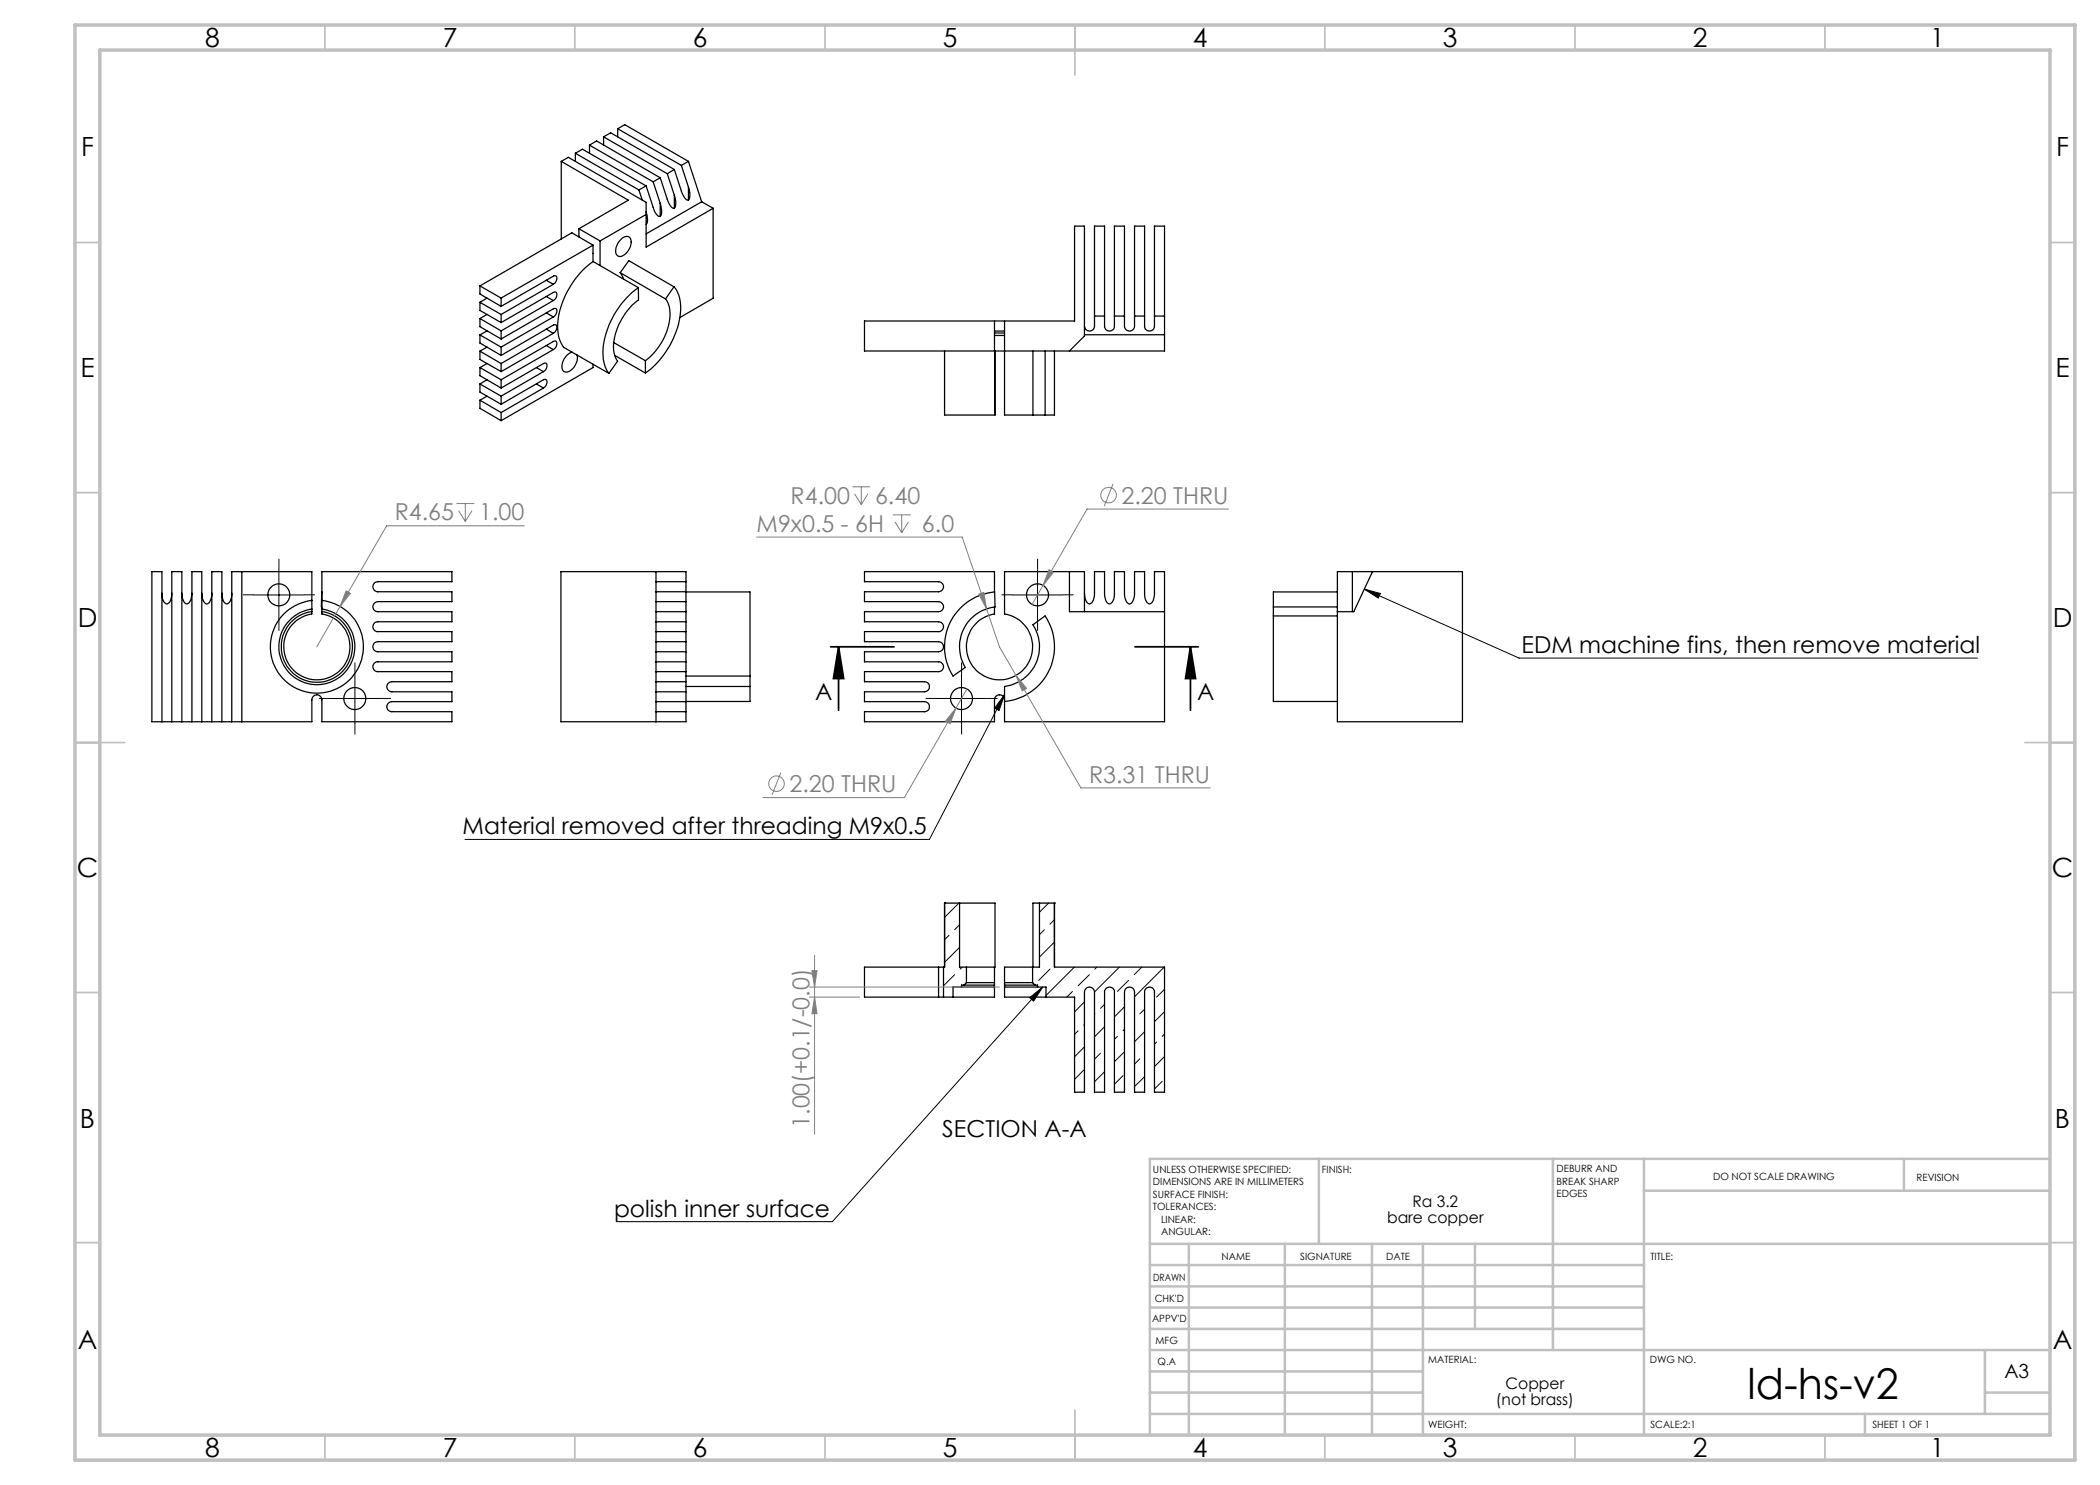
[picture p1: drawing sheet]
<svg xmlns="http://www.w3.org/2000/svg" width="420mm" height="297mm" viewBox="0 0 420 297" stroke-linecap="round" stroke-linejoin="round" font-family="sans-serif">
<g fill="none" stroke="#000" stroke-width=".25">
<path d="M112.3 32.3l1.4-.8 15.5 9v8.9l13.4-7.7M112.3 32.3l13.4 7.7-9.9 5.8M112.3 32.3v15.5M115.1 30.7l1.4-.9 12.7 7.4M115.1 30.7v1.6M115.1 30.7l12.7 7.3M117.9 29v1.7M117.9 29l12.7 7.4M117.9 29l1.4-.8 12.7 7.4M120.7 27.4l1.4-.8 12.8 7.3M120.7 27.4v1.6M120.7 27.4l12.8 7.3"/>
<path d="M123.5 25.7l1.5-.8 12.7 7.4M123.5 25.7v1.7M123.5 25.7l12.8 7.4M127.8 38l.6 2M129.2 37.2l1.4 4.3a2.13 2.13 0 0 0 1.4 1.8 1.76 1.76 0 0 0 .2-2l-.2-.6M129.2 37.2l-1.4 .8M130.6 36.4l1.4 4.3M132 35.6l1.5 4.3a2.13 2.13 0 0 0 1.3 1.8 2.23 2.23 0 0 0 .2-2.3l-.1-.4M132 35.6l-1.4 .8M133.5 34.7l1.4 4.3M134.9 33.9l1.4 4.3a3 3 0 0 0 1.2 1.8 1.03 1.03 0 0 0 .5-1.3l-.3-1.3M134.9 33.9l-1.4 .8"/>
<path d="M134.9 39v2.6M136.3 33.1l1.4 4.3M137.7 32.3l-1.4 .8M137.7 32.3l2.6 8.1M137.7 37.4v2.6M96 57.2l4.2 2.4M96 57.2v1.6l4.2 2.5M97.4 59.6l-1.4 .9M100.2 59.6v1.7M109.3 56.1l1.4 .8M109.3 59.3l1.4 .8M110.7 56.9a1.17 1.17 0 0 0 .5-1.7l-.4-.1-10.6 6.2"/>
<path d="M110.7 56.9l-10.5 6M115.8 45.8l4.2 2.4M115.8 45.8v1.6M118.6 52.3a17.1 17.1 0 0 0-7.1 13.7l.3 1.7 .9 1.8 9.1 5.2M118.6 52.3l9.1 5.2M118.6 49v3.3M118.6 49l-18.4 10.6M118.6 49l-4.2-2.4-18.4 10.6M120 48.2v4.9M124 48.1a1.29 1.29 0 0 1 2.1-.4 2.98 2.98 0 0 1-2.1 3.6 1.13 1.13 0 0 1-.8-1.7zM124 54.5l.7 1.3M124 54.5l1.8-2.4 9 5.3"/>
<path d="M124 54.5l9.1 5.3M127.7 57.5a17.1 17.1 0 0 0-7.1 13.7l.4 2.2 .8 1.3M127.7 57.5v2.5a12.6 12.6 0 0 0-5 10.2l.4 1.3 .4 .7-1.7 2.5M129.2 42.3l.1 .3a2.24 2.24 0 0 1-.1 2.3M129.2 42.9l-9.2 5.3M132 40.7v2.5M133.1 59.8a6.7 6.7 0 0 1 .4 6.1 13.1 13.1 0 0 1-4.4 6.2M134.8 57.4a7.7 7.7 0 0 1 1.1 6.7 17.8 17.8 0 0 1-6.8 10.5M134.8 57.4l-1.7 2.4M140.3 40.4l-11.1 6.4M140.3 40.4l2.3 1.3M142.6 41.7v18l-6.6 3.8"/>
<path d="M96 60.5v1.6l4.2 2.4M96 63.7v1.6l4.2 2.5M96 67v1.6l4.2 2.5M96 70.2v1.7l4.2 2.4M96 73.5v1.6l4.2 2.5M96 76.8v1.6l4.2 2.5M96 60.5l4.2 2.4M96 63.7l4.2 2.5M96 67l4.2 2.4M96 70.2l4.2 2.5M96 73.5l4.2 2.4M96 76.8l4.2 2.4"/>
<path d="M97.4 62.9l-1.4 .8M97.4 66.2l-1.4 .8M97.4 69.4l-1.4 .8M97.4 72.7l-1.4 .8M97.4 75.9l-1.4 .9M97.4 79.2l-1.4 .8M100.2 62.9v1.6M100.2 66.2v1.6M100.2 69.4v1.7M100.2 72.7v1.6M100.2 75.9v1.7M100.2 79.2v1.7"/>
<path d="M107.3 73.5l1.4 .8M107.3 76.8l1.4 .8M108.7 77.6a1.17 1.17 0 0 0 .5-1.7h-.5l-8.5 5M108.7 74.3a1.17 1.17 0 0 0 .5-1.7l-.5 .1-8.5 4.9M108.7 77.6l-8.5 4.9M108.7 74.3l-8.5 4.9M109.3 62.6l1.4 .8M109.3 65.8l1.4 .9M109.3 69.1l1.4 .8M110.7 69.9a1.17 1.17 0 0 0 .5-1.7l-.5 .1-10.5 6M110.7 66.7a1.2 1.2 0 0 0 .5-1.8l-.5 .1-10.5 6.1M110.7 63.4a1.17 1.17 0 0 0 .5-1.7l-.5 .1-10.5 6"/>
<path d="M110.7 60.1a1.16 1.16 0 0 0 .5-1.7l-.5 .1-10.5 6M110.7 69.9l-10.5 6M110.7 66.7l-10.5 6M110.7 63.4l-10.5 6M110.7 60.1l-10.5 6.1M114.4 70.4a2.97 2.97 0 0 0-1.9 3.6 1.34 1.34 0 0 0 2.2-.4 2.8 2.8 0 0 0 .7-2.6M118.6 72.8v.7l-18.4 10.6M122.7 68.5l6.4 3.6M122.9 71.1l6.2 3.5M129.1 72.1v2.5M188.9 70.2v12.8h10M198.9 64.2v18.8"/>
<path d="M198.9 64.2h2M198.9 66.2h2M198.9 67.1h2M198.9 66.6h2M198.9 64.2h-26v6h26.1M199 70.2l-.1 12.8M200.9 64.2v18.8h5.7M200.9 64.2h14v-19h2v22l-3 3M206.6 70.2v12.8M209 70.2v12.8M210.9 70.2v12.8h-1.9M216.9 65.2a1.01 1.01 0 0 0 1 1 1.01 1.01 0 0 0 1-1v-20h2v20a.99 .99 0 0 0 1 1 .99 .99 0 0 0 1-1v-20h2v20a1.01 1.01 0 0 0 1 1 1.01 1.01 0 0 0 1-1v-20h2v20a.99 .99 0 0 0 1 1 .99 .99 0 0 0 1-1v-20h2v25h-33.9"/>
<path d="M216.9 67h16M218.9 63.2h2M222.9 63.2h2M226.9 63.2h2M230.9 63.2h2M96 80v1.7l4.2 2.4M96 80l4.2 2.5M100.2 82.5v1.6M206.6 83h2.4M30.4 114.3h2v30.1h-2zM32.4 118.6a1.89 1.89 0 0 0 1 2.2 2.1 2.1 0 0 0 1-2.2M36.4 118.6a2.27 2.27 0 0 0 .9 2.2 1.64 1.64 0 0 0 1-1.8l.1-.4"/>
<path d="M40.4 118.6a1.96 1.96 0 0 0 1.1 2.2 2.27 2.27 0 0 0 .9-2.2M44.4 118.6a1.89 1.89 0 0 0 1 2.2 2.1 2.1 0 0 0 1-2.2M46.4 114.3h16v8.5a6.6 6.6 0 0 0-4.6 10.1 6.6 6.6 0 0 0 11.1 0 6.6 6.6 0 0 0-4.5-10.1v-8.5h26v2h-14.8a1.01 1.01 0 0 0-1 1 1.01 1.01 0 0 0 1 1.1h14.8v1.9h-14.8a1.01 1.01 0 0 0-1 1 1.01 1.01 0 0 0 1 1h14.8v2.1h-14.8a.99 .99 0 0 0-1 .9 .99 .99 0 0 0 1 1h14.8v2h-14.8a1.01 1.01 0 0 0-1 1 1.01 1.01 0 0 0 1 1h14.8v2.1h-14.8a.99 .99 0 0 0-1 .9 .99 .99 0 0 0 1 1h14.8v2h-12a1.01 1.01 0 0 0-1 1.1 1.01 1.01 0 0 0 1 1h12v1.9h-12a1.01 1.01 0 0 0-1 1 1.01 1.01 0 0 0 1 1h12v2.1h-26v-4.4a1.01 1.01 0 0 0-1-1 1.01 1.01 0 0 0-1 1v4.4h-16zM48.4 114.3v30.1M64.4 118.4l-.1 3h.1M131.2 116.3v2.1M131.2 118.4h6M131.2 116.3h6M131.2 114.3v2M131.2 118.4v1.9M137.2 116.3v2.1M137.2 118.4h12.8v16.8"/>
<path d="M137.2 116.3v-2h-25v30.1h25v-2.1M137.2 118.4v1.9M198.9 118.4v-4.1h-26v2h14.8a1.01 1.01 0 0 1 1 1 1.01 1.01 0 0 1-1 1.1h-14.8v1.9h14.8a1.01 1.01 0 0 1 1 1 1.01 1.01 0 0 1-1 1h-14.8v2.1h14.8a.99 .99 0 0 1 1 .9 .99 .99 0 0 1-1 1h-14.8v2h14.8a1.01 1.01 0 0 1 1 1 1.01 1.01 0 0 1-1 1h-14.8v2.1h14.8a.99 .99 0 0 1 1 .9 .99 .99 0 0 1-1 1h-14.8v2h12a1.01 1.01 0 0 1 1 1.1 1.01 1.01 0 0 1-1 1h-12v1.9h12a1.01 1.01 0 0 1 1 1 1.01 1.01 0 0 1-1 1h-12v2.1h26v-4.4a1.01 1.01 0 0 1 1-1 1.01 1.01 0 0 1 1 1M213.9 114.3v8h19M216.9 118.6a1.96 1.96 0 0 0 1.1 2.2 2.1 2.1 0 0 0 .9-2.2v-4.3h2v4.3a1.89 1.89 0 0 0 1.1 2.2 2.1 2.1 0 0 0 .9-2.2v-4.3h2v4.3a2.27 2.27 0 0 0 .9 2.2 1.7 1.7 0 0 0 1.1-1.8v-4.7h2v4.3a1.89 1.89 0 0 0 1.1 2.2 2.1 2.1 0 0 0 .9-2.2v-4.3h2v30.1h-32v-7.1a8 8 0 0 0 5.7-12.3l2.4-1.8a11 11 0 0 1-8.1 17.1M267.5 114.3h25v30.1h-25zM267.5 118.4h-12.8v3M270.5 114.3v8M274.5 114.3l-3.7 8h-3.3M62.4 120.1a9.3 9.3 0 0 0-6.9 14.2 9.3 9.3 0 0 0 15.8 0 9.3 9.3 0 0 0-6.9-14.2M62.4 121.8a7.6 7.6 0 0 0-5.4 11.6 7.6 7.6 0 0 0 12.8 0 7.6 7.6 0 0 0-5.4-11.6M62.4 122.3a7.1 7.1 0 0 0-5 10.9 7.1 7.1 0 0 0 12 0 7.1 7.1 0 0 0-5-10.9"/>
<path d="M131.2 136.3v2.1M131.2 120.3v2M131.2 132.4v1.9M131.2 124.4v1.9M131.2 128.3v2M131.2 138.4h6M131.2 136.3h6M131.2 134.3h6M131.2 132.4h6M131.2 130.3h6M131.2 128.3h6M131.2 126.3h6"/>
<path d="M131.2 124.4h6M131.2 122.3h6M131.2 120.3h6M131.2 122.3v2.1M131.2 126.3v2M131.2 130.3v2.1M131.2 134.3v2M131.2 138.4v1.9M137.2 136.3v2.1M137.2 120.3v2M137.2 132.4v1.9M137.2 124.4v1.9"/>
<path d="M137.2 128.3v2M137.2 122.3v2.1M137.2 126.3v2M137.2 130.3v2.1M137.2 134.3v2M137.2 138.4v1.9M137.2 135.2h12.8M137.2 137.3h12.8M150 135.2v2.1M150 137.3v3h-12.8M192.1 121.6a10.9 10.9 0 0 1 6.8-3.2l.1 3a8 8 0 0 0-6 12.1l-2.4 1.7a11.1 11.1 0 0 1 1.5-13.6zM198.9 121.4v1.4a6.6 6.6 0 0 0-4.6 10.1 6.6 6.6 0 0 0 11.2 0 6.6 6.6 0 0 0-4.6-10.1v-8.5h16v8"/>
<path d="M254.7 123.2v17.1h12.8M254.7 121.4v1.8M254.7 123.2h12.8M254.7 121.4h12.8M32.4 144.4h2M34.4 144.4h2M34.4 144.4v-30.1h2v30.1M36.4 144.4h2M38.4 144.4h2M38.4 144.4v-30.1h2v30.1M40.4 144.4h2M42.4 144.4h2"/>
<path d="M42.4 144.4v-30.1h2v30.1M44.4 144.4h2M131.2 140.3v2M131.2 142.3h6M131.2 140.3h6M131.2 142.3v2.1M137.2 140.3v2M187.7 193.4h1M187.7 199.4h1M187.7 193.4h-14.8v6h14.8M187.7 193.4v6M188.7 199.4h1.9"/>
<path d="M188.7 193.4v6M188.9 180.6h.1M188.9 180.6v12.8h-.2M188.9 180.6h3M191.9 180.6h7.1v12.8h-.1M191.9 180.6v12.8h1.4M192.3 197.4h6.6M192.3 197.4h-1.7v2M192.8 197h6.1M192.8 197h-.5v.4M193.3 196.5h5.6M193.3 193.4h5.6"/>
<path d="M193.3 193.4v3.1M193.3 196.5l-.5 .5M198.9 193.4v6h-8.3M200.9 197.4h6.6M200.9 196.5h5.6M200.9 197h6.1M206.5 193.4h-5.6v6h8.3M206.5 196.5l.5 .5M206.5 193.4v3.1M207 197h.5v.4M207.5 197.4h1.7v2M207.9 180.6h-1.3v12.8"/>
<path d="M207.9 180.6v12.8h-1.4M207.9 180.6h3M210.9 180.6v12.8h22v25h-2v-20a.99 .99 0 0 0-1-1 .99 .99 0 0 0-1 1v20h-2v-20a1.01 1.01 0 0 0-1-1 1.01 1.01 0 0 0-1 1v20h-2v-20a.99 .99 0 0 0-1-1 .99 .99 0 0 0-1 1v20h-2v-20a1.01 1.01 0 0 0-1-1 1.01 1.01 0 0 0-1 1v20h-2v-19h-5.7M210.9 180.6h.1"/>
<circle cx="55.8" cy="119" r="2.2"/>
<circle cx="207.5" cy="119" r="2.2"/>
<circle cx="71" cy="139.7" r="2.2"/>
<circle cx="192.3" cy="139.7" r="2.2"/>
</g>
<g fill="none" stroke="#000" stroke-width=".2">
<path d="M50.8 119h10M55.8 114v10M202.5 119h10M207.5 114v10M272.9 117.8l30.9 13.8h91.7M272.9 117.8l3.2 .9-.4 .9zM66 139.7h10M71 134.7v10M187.3 139.7h10M192.3 134.7v10M200.9 138.9l-15 29h-92.9M200.9 138.9l-1.1 3.2-.9-.5z"/>
<path d="M189.8 187.1l-.9 .9M190.9 194.9l-2.2 2.3M191.8 180.6l-2.9 2.9M191.9 189.5l-3 3M191.9 185l-1 .9M192.4 193.4l-.3 .4M206 199.5l2.5-2.1-1.8 2.8zM208.5 197.4l-42 46.9h-43.2M208.9 185.9l-1 1M209.7 180.6l-1.8 1.9M210 193.8l-2.2 2.3M210.9 188.4l-3 3"/>
<path d="M210.9 183.9l-.9 .9M214.5 198.3l-1.1 1.1M214.9 193.4l-5.7 5.7M217.9 194.9l-2.3 2.3M219.4 193.4l-.4 .4M223.9 193.4l-5 5M225.7 196.1l-2.2 2.2M228.4 193.4l-1.6 1.5M232.8 193.4l-5.9 6M232.9 197.9l-1.6 1.5M215.6 206.2l-.7 .7M216.7 214l-1.8 1.9"/>
<path d="M216.9 200.4l-2 2M216.9 209.4l-2 1.9M216.9 218.3l-.1 .1M216.9 204.9l-.2 .1M219 202.8l-.1 .1M220.1 210.6l-1.2 1.2M220.9 205.3l-2 2.1M220.9 214.3l-2 2.1M220.9 200.9l-.8 .8M223.5 207.3l-.6 .6M224.6 215.1l-1.7 1.7M224.9 201.4l-2 2"/>
<path d="M224.9 210.4l-2 1.9M224.9 205.8l-.3 .4M228 211.8l-1.1 1M228.9 206.3l-2 2M228.9 215.3l-2 2M228.9 201.9l-.9 .9M231.3 208.4l-.4 .4M232.4 216.2l-1.5 1.6M232.9 202.3l-2 2M232.9 211.3l-2 2M232.9 206.8l-.5 .5"/>
</g>
<g fill="none" stroke="#808080" stroke-width=".2">
<path d="M170.5 97.4h3.5M170.9 98.8l1.4 2.1M172.3 97.4v3.5M173.6 98.8l-1.3 2.1M222.6 96.8l-1.8 4.4M69.2 118.2l.9 .5-2.1 2.6zM91.3 100.7h3.6M91.7 102.1l1.4 2.2M93.1 100.7v3.6M94.4 102.1l-1.3 2.2M104.8 105.2h-27.5l-9.3 16.1M151.3 107.4h41.1l4.9 14.4"/>
<path d="M178.6 103h3.5M179 104.4l1.3 2.1M180.3 103v3.5M181.7 104.4l-1.4 2.1M195.8 118.8l.9-.3 .6 3.3zM208.6 117.1l-2.2 3.8M209.8 113.9l.9 .6-2.1 2.6zM245.7 101.8h-28.3l-8.8 15.3M68 121.3l-4.6 8.1M193.4 137.8l-12.5 21.7h-28.3M197.3 121.8l2.6 7.6 3.3 5.7M203.2 135.1l2.1 2.6-.9 .5z"/>
<path d="M203.2 135.1l13 22.5h25.8M156.2 154.5l-1.8 4.5M191.2 141.6l-1.2 3.1-.9-.5zM161.9 199.4h10M161.9 197.4h38M162.4 194.1h1l-.5 3.3zM162.9 199.4l.5 3.3h-1zM162.9 191.1v35.8"/>
<circle cx="221.7" cy="99" r="1.56"/>
<circle cx="155.3" cy="156.7" r="1.55"/>
</g>
<path d="M166.1 129.4h12.7M167.7 129.4l1 6.3h-2zM167.7 129.4v12.7M227 129.4h12.7M238.1 129.4l1 6.3h-2zM238.1 129.4v12.7" fill="none" stroke="#000" stroke-width=".35"/>
<g fill="none" stroke="#000" stroke-width=".2" stroke-dasharray="15.2 1.3 1.3 1.3" stroke-linecap="butt">
<path d="M50.8 119h-2.2M55.8 114v-2.2M60.8 119h2.2M202.5 119h-2.2M207.5 114v-2.2M212.5 119h2.2M55.8 124v2.2M66 139.7h-2.2M71 134.7v-2.2M76 139.7h2.2M187.3 139.7h-2.2M192.3 134.7v-2.2"/>
<path d="M197.3 139.7h2.2M207.5 124v2.2M71 144.7v2.2M192.3 144.7v2.2"/>
</g>
<g fill="none" stroke="#c0c0c0" stroke-width=".35">
<path d="M65 5v5M115 5v5M165 5v5M215 5v10M265 5v5M315 5v5M365 5v5M15 48.5h5M410 48.5h5M15 98.5h5M410 98.5h5M15 148.5h10"/>
<path d="M405 148.5h10M15 198.5h5M410 198.5h5M15 248.5h5M410 248.5h5M65 287v5M115 287v5M165 287v5M215 282v10M265 287v5M315 287v5M365 287v5"/>
</g>
<g fill="none" stroke="#c0c0c0" stroke-width=".5">
<path d="M263.8 231.8v17M310.6 231.8v38.2M328.8 231.8v55.2M328.8 238.2h81.2M380.8 231.8v6.4M410 231.8h-180v55.2M230 248.8h180M230 257.3h98.8M230 253h98.8M237.8 248.8v38.2M257 248.8v38.2M274.4 248.8v38.2"/>
<path d="M284.6 248.8v38.2M295 248.8v17M230 265.8h98.8M230 261.5h98.8M230 278.5h54.6M230 274.3h54.6M230 270h180M397 278.5h13M397 270v12.8M230 282.8h180M373 282.8v4.2"/>
</g>
<path d="M15 5h400v287h-400zM20 10h390v277h-390z" fill="none" stroke="#c0c0c0" stroke-width=".7"/>
<g fill="#000">
<path d="M200.9 138.9l-1.1 3.2-.9-.5zM272.9 117.8l3.2 .9-.4 .9zM206 199.5l2.5-2.1-1.8 2.8z"/>
<path d="M238.1 129.4l1 6.3h-2zM167.7 129.4l1 6.3h-2z"/>
</g>
<g fill="#808080">
<path d="M209.8 113.9l-1.2 3.2 2.1-2.6zM191.2 141.6l-2.1 2.6 .9 .5zM195.8 118.8l1.5 3-.6-3.3zM203.2 135.1l1.2 3.1 .9-.5zM69.2 118.2l-1.2 3.1 2.1-2.6z"/>
<path d="M162.9 199.4l.5 3.3h-1zM162.4 194.1h1l-.5 3.3z"/>
</g>
<text font-size="8.5" x="349.5" y="279.7">ld-hs-v2</text>
<g font-size="5.3">
<text x="41" y="9.5">8</text>
<text x="88.5" y="9.5">7</text>
<text x="138.5" y="9.5">6</text>
<text x="188.5" y="9.5">5</text>
<text x="238.5" y="9.5">4</text>
<text x="288.5" y="9.5">3</text>
<text x="338.5" y="9.5">2</text>
<text x="386" y="9.5">1</text>
<text x="16.2" y="31.3">F</text>
<text x="411.2" y="31.3">F</text>
<text x="16.1" y="75.5">E</text>
<text x="411.1" y="75.5">E</text>
<text x="15.5" y="125.5">D</text>
<text x="410.5" y="125.5">D</text>
<text x="15.4" y="175.5">C</text>
<text x="410.4" y="175.5">C</text>
<text x="16" y="225.5">B</text>
<text x="411" y="225.5">B</text>
<text x="15.5" y="269.7">A</text>
<text x="410.5" y="269.7">A</text>
<text x="41" y="291.5">8</text>
<text x="88.5" y="291.5">7</text>
<text x="138.5" y="291.5">6</text>
<text x="188.5" y="291.5">5</text>
<text x="238.5" y="291.5">4</text>
<text x="288.5" y="291.5">3</text>
<text x="338.5" y="291.5">2</text>
<text x="386" y="291.5">1</text>
</g>
<g font-size="4.7" fill="#808080">
<text x="158.1" y="100.7">R4.00</text>
<text x="175" y="100.7">6.40</text>
<text x="224.3" y="100.7">2.20 THRU</text>
<text x="78.9" y="104.1">R4.65</text>
<text x="95.8" y="104.1">1.00</text>
<text x="151.3" y="106.3">M9x0.5 - 6H</text>
<text x="184.4" y="106.3">6.0</text>
<text x="157.9" y="158.4">2.20 THRU</text>
<text x="217.8" y="156.5">R3.31 THRU</text>
<text x="161.9" y="225.6" transform="rotate(-90 161.9 225.6)">1.00(+0.1/-0.0)</text>
</g>
<g font-size="4.7">
<text x="304.3" y="130.6">EDM machine fins, then remove material</text>
<text x="163.1" y="140">A</text>
<text x="239.4" y="140">A</text>
<text x="92.5" y="166.8">Material removed after threading M9x0.5</text>
<text x="188.5" y="227.4">SECTION A-A</text>
<text x="122.8" y="243.3">polish inner surface</text>
</g>
<text font-size="3.9" x="400.9" y="275.5">A3</text>
<g font-size="3.2">
<text x="277.4" y="244.6">bare copper</text>
<text x="282.5" y="241.4">Ra 3.2</text>
<text x="299.2" y="281.1">(not brass)</text>
<text x="301.1" y="277.9">Copper</text>
</g>
<g font-size="2">
<text x="230.6" y="234.6">UNLESS OTHERWISE SPECIFIED:</text>
<text x="230.6" y="237.1">DIMENSIONS ARE IN MILLIMETERS</text>
<text x="230.6" y="239.6">SURFACE FINISH:</text>
<text x="264.4" y="234.6">FINISH:</text>
<text x="311.3" y="234.5">DEBURR AND</text>
<text x="311.3" y="237">BREAK SHARP</text>
<text x="311.3" y="239.5">EDGES</text>
<text x="342.6" y="236">DO NOT SCALE DRAWING</text>
<text x="383.3" y="236.2">REVISION</text>
<text x="230.6" y="242.1">TOLERANCES:</text>
<text x="232.2" y="244.6">LINEAR:</text>
<text x="232.2" y="247.1">ANGULAR:</text>
<text x="244.3" y="252">NAME</text>
<text x="260" y="251.9">SIGNATURE</text>
<text x="277.2" y="251.9">DATE</text>
<text x="330.1" y="251.9">TITLE:</text>
<text x="230.6" y="256.1">DRAWN</text>
<text x="230.9" y="260.3">CHK'D</text>
<text x="230.4" y="264.4">APPV'D</text>
<text x="231.1" y="268.8">MFG</text>
<text x="231.5" y="273">Q.A</text>
<text x="285.6" y="272.5">MATERIAL:</text>
<text x="330" y="272.5">DWG NO.</text>
<text x="285.6" y="285.5">WEIGHT:</text>
<text x="330.1" y="285.6">SCALE:2:1</text>
<text x="374.5" y="285.6">SHEET 1 OF 1</text>
</g>
</svg>
